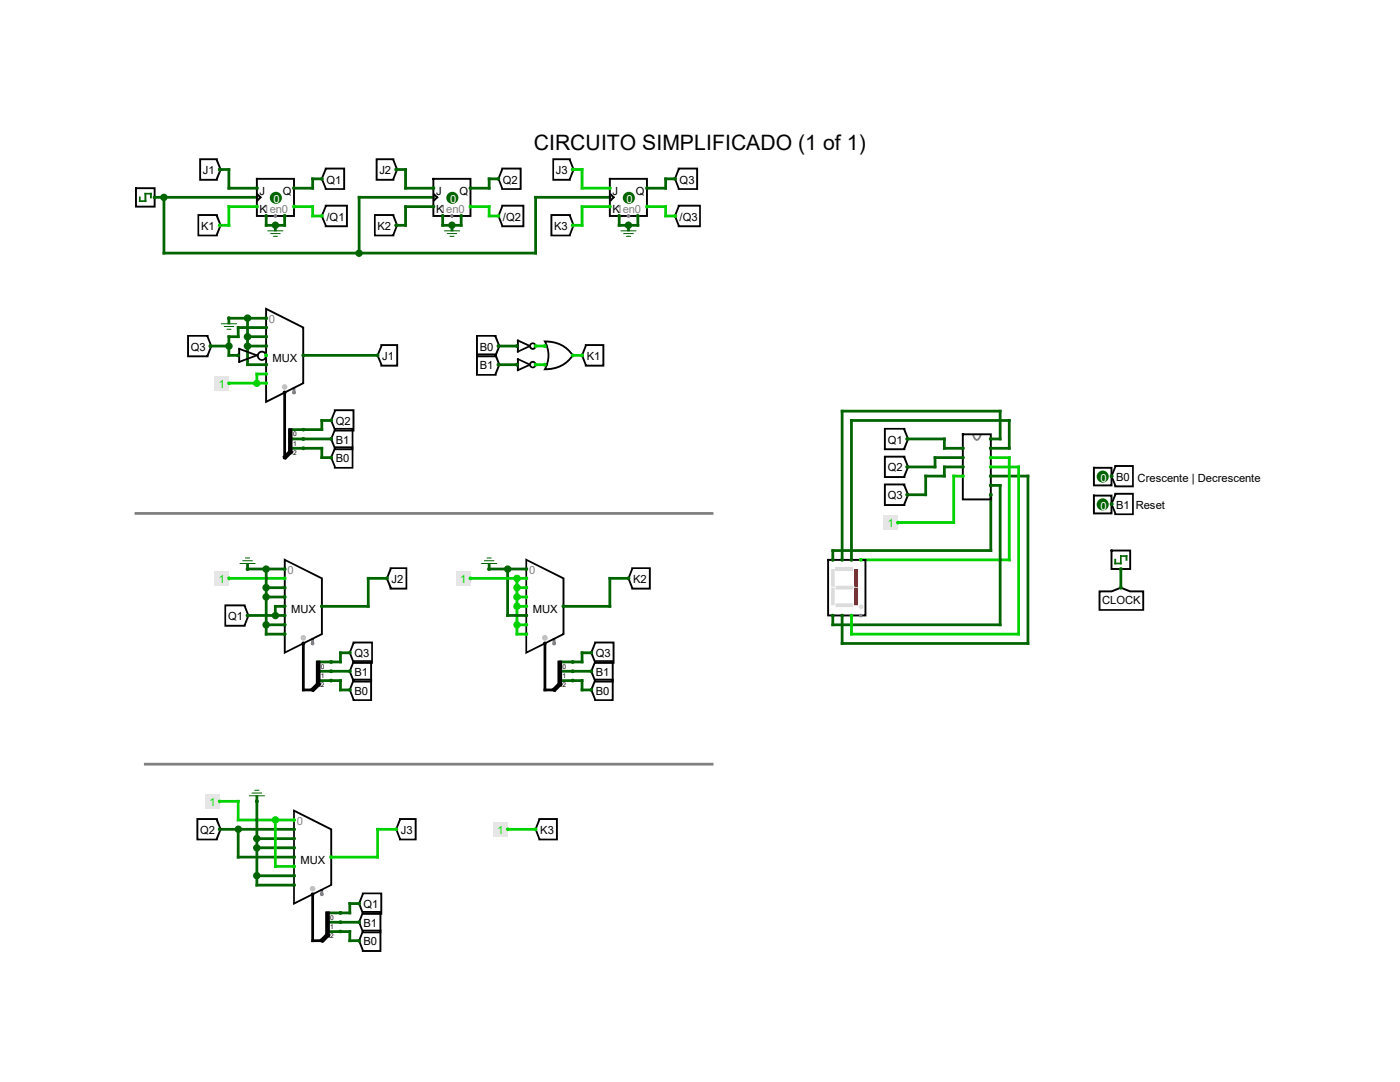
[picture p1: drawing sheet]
<svg xmlns="http://www.w3.org/2000/svg" width="279mm" height="216mm" viewBox="0 0 279 216" stroke-linecap="round" stroke-linejoin="round" font-family="sans-serif">
<g fill="none" stroke="#00d200" stroke-width=".55">
<path d="M114.3 33.8h1.9v3.7h5.5M51.3 41.2h-5.6v3.8h-1.8M58.7 41.2h3.7v1.9h1.8M93.9 41.2h3.7v1.9h1.9M121.7 41.2h-5.5v3.8h-1.9M129.1 41.2h3.7v1.9h1.9M45.7 76.5h7.4M53.1 74.6h-1.8v1.9M106.9 69h1.9M106.9 72.8h1.9M114.3 70.9h1.9M192.2 95h-1.9v9.3h-11.1"/>
<path d="M197.7 91.3h3.7v20.4h-29.6M197.7 93.2h5.6v33.3h-33.4v-3.7M45.7 115.4h11.1M93.9 115.4h11.1M103.2 115.4v11.1h1.8M103.2 119.1h1.8M103.2 117.3h1.8M103.2 124.7h1.8M103.2 121h1.8M43.9 159.9h3.6v3.7h11.2M54.9 163.6v9.3h3.8M79.1 165.5h-3.7v5.5h-9.3"/>
<path d="M101.3 165.5h5.6"/>
</g>
<g fill="none" stroke="#006400" stroke-width=".55">
<path d="M30.9 39.4h20.4M32.7 39.4v11.1h74.2v-11.1h14.8M43.9 33.8h1.8v3.7h5.6M64.2 35.7h-1.8v1.8h-3.7M79.1 33.8h1.8v3.7h5.6M86.5 39.4h-14.8v11.1M99.5 35.7h-1.9v1.8h-3.7M134.7 35.7h-1.9v1.8h-3.7M53.1 43.1v1.9h3.7v-1.9M86.5 41.2h-5.6v3.8h-1.8M88.3 43.1v1.9h3.7v-1.9M123.6 43.1v1.9h3.7v-1.9"/>
<path d="M42 69h3.7M45.7 63.5h7.4M49.4 63.5v9.3h3.7M49.4 69h3.7M49.4 67.2h3.7M53.1 65.4h-5.6v1.8h-1.8v3.7h1.8M60.5 70.9h14.9M99.5 69h3.7M99.5 72.8h3.7M60.5 89.5h3.7v1.8h1.9M60.5 87.6h5.6M66.1 83.9h-1.9v1.8h-3.7"/>
<path d="M181.1 87.6h7.4v1.9h3.7M192.2 93.2h-3.7v1.8h-3.8v3.7h-3.6M192.2 91.3h-5.6v1.9h-5.5M197.7 95h7.4v33.4h-37v-5.6M197.7 87.6h1.9v-5.6h-31.5v29.7M197.7 89.5h3.7v-5.6h-31.5v27.8M197.7 96.9h1.9v27.8h-33.4v-1.9M197.7 98.7v11.2h-31.5v1.8M49.4 113.5h7.4M53.1 117.3h3.7M53.1 113.5v13h3.7M53.1 119.1h3.7"/>
<path d="M77.2 115.4h-3.7v5.6h-9.3M97.6 113.5h7.4M101.3 113.5v9.3h3.7M125.4 115.4h-3.7v5.6h-9.3M223.7 113.5v3.8M49.4 122.8h7.4M53.1 124.7h3.7M56.8 121h-1.9v1.8M66.1 133.9h3.7M66.1 135.8h1.8v1.9h1.9M69.8 130.3h-1.9v1.8h-1.8M114.3 135.8h1.9v1.9h1.8"/>
<path d="M114.3 133.9h3.7M118 130.3h-1.8v1.8h-1.9M51.3 159.9v16.7h7.4M43.9 165.5h14.8M47.5 165.5v5.5h11.2M51.3 174.8h7.4M51.3 169.2h7.4M51.3 167.3h7.4M67.9 185.9h1.9v1.8h1.9M67.9 184h3.8M71.7 180.3h-1.9v1.9h-1.9"/>
</g>
<path d="M56.8 78.3v13M60.5 128.4v9.3h1.9M108.8 128.4v9.3h1.8M62.4 178.4v9.3h1.8" fill="none" stroke="#000" stroke-width=".55"/>
<path d="M27.1 102.4h115M29 152.5h113.1" fill="none" stroke="#808080" stroke-width=".55"/>
<g fill="#006400">
<circle cx="32.7" cy="39.4" r=".74"/>
<circle cx="55" cy="122.8" r=".74"/>
<circle cx="47.6" cy="165.5" r=".74"/>
<circle cx="101.3" cy="113.6" r=".74"/>
<circle cx="55" cy="44.9" r=".74"/>
<circle cx="125.4" cy="44.9" r=".74"/>
<circle cx="51.2" cy="167.3" r=".74"/>
<circle cx="51.2" cy="169.2" r=".74"/>
<circle cx="53.1" cy="113.6" r=".74"/>
</g>
<circle cx="51.2" cy="76.5" r=".74" fill="#00d200"/>
<g fill="#006400">
<circle cx="51.2" cy="174.7" r=".74"/>
<circle cx="53.1" cy="117.2" r=".74"/>
<circle cx="53.1" cy="119.1" r=".74"/>
<circle cx="45.7" cy="69.1" r=".74"/>
<circle cx="53.1" cy="124.7" r=".74"/>
</g>
<circle cx="55" cy="163.6" r=".74" fill="#00d200"/>
<g fill="#006400">
<circle cx="49.4" cy="63.5" r=".75"/>
<circle cx="49.4" cy="67.2" r=".75"/>
<circle cx="49.4" cy="69.1" r=".75"/>
</g>
<g fill="#00d200">
<circle cx="103.2" cy="115.4" r=".75"/>
<circle cx="103.2" cy="117.2" r=".75"/>
</g>
<g fill="#006400">
<circle cx="90.2" cy="44.9" r=".74"/>
<circle cx="71.7" cy="50.5" r=".74"/>
</g>
<g fill="#00d200">
<circle cx="103.2" cy="119.1" r=".75"/>
<circle cx="103.2" cy="121" r=".75"/>
<circle cx="103.2" cy="124.7" r=".75"/>
</g>
<path d="M135.4 41.1v.1h4.3v-.1h-.2v4h.2v-.1h-4.3v.1h.2v-.2l-.7-1.9-.2 .1 .2 .1 .7-1.9v-.2zM135.3 40.9v.3h.1h-.1l-.8 1.9 .8 1.9h.1h-.1v.3h4.6v-4.4z" fill="#000"/>
<circle cx="134.7" cy="43.1" r=".38" fill="#00d200"/>
<path d="M118.7 135.6v.2h3.6v-.2h-.2v4.1h.2v-.2h-3.6v.2h.2v-.3l-.7-1.8-.2 .1h.2l.7-1.8v-.3zM118.6 135.4v.4h.1l-.1-.1-.8 1.9 .8 2 .1-.1h-.1v.4h3.9v-4.5z" fill="#000"/>
<circle cx="118" cy="137.7" r=".37" fill="#006400"/>
<path d="M218.3 98.9h3.5v3.5h-3.5z" fill="none" stroke="#000" stroke-width=".38"/>
<g fill="#006400">
<circle cx="220.1" cy="100.7" r="1.2"/>
<circle cx="221.8" cy="100.6" r=".38"/>
</g>
<path d="M76.1 68.9v.1h3.1v-.1h-.1v4h.1v-.1h-3.1v.1h.2v-.2l-.8-1.9-.1 .1 .1 .1 .8-1.9v-.2zM75.9 68.7v.3h.2h-.2l-.8 1.9 .8 1.9h.2h-.2v.4h3.6v-4.5z" fill="#000"/>
<circle cx="75.4" cy="70.9" r=".38" fill="#006400"/>
<path d="M70.5 128.2v.2h3.8v-.2h-.2v4.1h.2v-.2h-3.8v.2h.2v-.2l-.7-1.9-.2 .1h.2l.7-1.9v-.2zM70.4 128v.4h.1l-.1-.1-.8 2 .8 1.9 .1-.1h-.1v.4h4v-4.5z" fill="#000"/>
<circle cx="69.8" cy="130.2" r=".37" fill="#006400"/>
<path d="M54.9 45v.9" fill="none" stroke="#006400" stroke-width=".55"/>
<path d="M53.5 46.1h2.9M54.1 46.6h1.8M54.6 47.2h.7" fill="none" stroke="#006400" stroke-width=".2"/>
<circle cx="55" cy="45" r=".37" fill="#006400"/>
<path d="M110.6 127.6v.8" fill="none" stroke="#2828ff" stroke-width=".55"/>
<circle cx="108.7" cy="127.3" r=".57" fill="#c0c0c0"/>
<path d="M105 111.7l-.1 .1 7.5 3.8v-.2h-.1v11.1h.1v-.1l-7.5 3.7 .3 .2v-18.6zM104.9 111.4v19.2l7.7-3.9v-11.4z" fill="#000"/>
<circle cx="105" cy="113.6" r=".37" fill="#006400"/>
<g fill="#00d200">
<circle cx="105" cy="115.4" r=".38"/>
<circle cx="105" cy="117.3" r=".38"/>
<circle cx="105" cy="119.1" r=".38"/>
<circle cx="105" cy="121" r=".37"/>
</g>
<circle cx="105" cy="122.8" r=".37" fill="#006400"/>
<g fill="#00d200">
<circle cx="105" cy="124.7" r=".38"/>
<circle cx="105" cy="126.5" r=".38"/>
</g>
<circle cx="108.7" cy="128.4" r=".37" fill="#000"/>
<circle cx="110.6" cy="128.4" r=".37" fill="#2828ff"/>
<circle cx="112.4" cy="121" r=".37" fill="#006400"/>
<path d="M86.5 35.7h7.4v7.4h-7.4z" fill="none" stroke="#000" stroke-width=".38"/>
<g fill="#006400">
<circle cx="90.3" cy="39.5" r="1.2"/>
<circle cx="92" cy="43.1" r=".37"/>
<circle cx="88.3" cy="43.1" r=".38"/>
</g>
<circle cx="90.2" cy="43.1" r=".37" fill="#2828ff"/>
<g fill="#006400">
<circle cx="86.5" cy="37.5" r=".37"/>
<circle cx="86.5" cy="41.2" r=".38"/>
</g>
<path d="M86.7 38.8l.5 .6-.5 .6" fill="none" stroke="#000" stroke-width=".38"/>
<circle cx="93.9" cy="37.5" r=".37" fill="#006400"/>
<circle cx="93.9" cy="41.2" r=".38" fill="#00d200"/>
<path d="M65.4 182.2h2.5M65.4 184h2.5M65.4 185.9h2.5" fill="none" stroke="#006400" stroke-width=".55"/>
<g fill="#000">
<path d="M64.9 181.9h.9v5.2h-.9zM64.1 187.2l1.3-1.2 .6 .6-1.6 1.6-.6-.7z"/>
<circle cx="64.2" cy="187.7" r=".36"/>
</g>
<g fill="#006400">
<circle cx="67.9" cy="182.2" r=".38"/>
<circle cx="68" cy="184" r=".37"/>
<circle cx="68" cy="185.9" r=".37"/>
</g>
<g fill="#000">
<path d="M103.2 71.5h.3v2.5h-.3zM103.1 73.8l2.8-1.3 .1 .4h-.2l-2.5 1.2zM103.3 71.4l2.7 1.3-.1 .3-2.8-1.2z"/>
<path d="M105.9 72.8a.4 .4 0 0 1 .8 0 .4 .4 0 0 1-.8 0zM105.6 72.8a.75 .75 0 0 0 1.5 0 .75 .75 0 0 0-1.5 0z"/>
</g>
<circle cx="106.9" cy="72.8" r=".38" fill="#00d200"/>
<circle cx="103.2" cy="72.8" r=".38" fill="#006400"/>
<path d="M65 33.7v.1h3.7v-.1h-.2v4h.2v-.2h-3.7v.2h.2v-.2l-.8-1.9-.2 .1h.2l.8-1.8v-.2zM64.8 33.4v.4h.2l-.2-.1-.7 1.9 .7 2 .2-.1h-.2v.4h4.1v-4.5z" fill="#000"/>
<circle cx="64.2" cy="35.7" r=".37" fill="#006400"/>
<path d="M64.2 177.7v.7" fill="none" stroke="#2828ff" stroke-width=".55"/>
<circle cx="62.4" cy="177.3" r=".56" fill="#c0c0c0"/>
<path d="M58.7 161.8l-.1 .1 7.4 3.8 .1-.2h-.2v11.1h.2l-.1-.2-7.4 3.7 .2 .2v-18.5zM58.5 161.5v19.1l7.8-3.9v-11.3z" fill="#000"/>
<circle cx="58.7" cy="163.6" r=".38" fill="#00d200"/>
<g fill="#006400">
<circle cx="58.7" cy="165.5" r=".37"/>
<circle cx="58.7" cy="167.3" r=".37"/>
<circle cx="58.7" cy="169.2" r=".37"/>
<circle cx="58.7" cy="171" r=".38"/>
</g>
<circle cx="58.7" cy="172.9" r=".38" fill="#00d200"/>
<g fill="#006400">
<circle cx="58.7" cy="174.7" r=".37"/>
<circle cx="58.7" cy="176.6" r=".37"/>
</g>
<circle cx="62.4" cy="178.5" r=".36" fill="#000"/>
<circle cx="64.2" cy="178.5" r=".36" fill="#2828ff"/>
<circle cx="66.1" cy="171" r=".38" fill="#00d200"/>
<path d="M40 31.8v.2h3.3v-.2h-.2v.2l.8 1.9 .1-.1-.1-.1-.8 1.9v.3h.2v-.2h-3.3v.2h.1v-4.1zM39.8 31.6v4.5h3.7v-.4h-.2h.2l.7-1.9-.7-1.9-.2 .1h.2v-.4z" fill="#000"/>
<circle cx="43.8" cy="33.8" r=".37" fill="#006400"/>
<path d="M110 42.9v.2h3.7v-.2h-.2v.2l.8 1.9h.2l-.2-.1-.8 1.9v.2h.2v-.2h-3.7v.2h.2v-4.1zM109.9 42.7v4.5h4v-.4h-.2l.2 .1 .8-1.9-.8-2-.2 .1h.2v-.4z" fill="#000"/>
<circle cx="114.3" cy="45" r=".38" fill="#00d200"/>
<path d="M118.7 131.9v.2h3.6v-.2h-.2v4.1h.2v-.2h-3.6v.2h.2v-.3l-.7-1.8h-.2l.2 .1 .7-1.8v-.3zM118.6 131.7v.4h.1l-.1-.1-.8 1.9 .8 2 .1-.1h-.1v.4h3.9v-4.5z" fill="#000"/>
<circle cx="118" cy="133.9" r=".37" fill="#006400"/>
<path d="M42.7 75h3v2.9h-3z" fill="#e6e6e6"/>
<circle cx="45.7" cy="76.5" r=".36" fill="#00d200"/>
<path d="M45.7 63.5v.9" fill="none" stroke="#006400" stroke-width=".55"/>
<path d="M44.2 64.6h3M44.8 65.2h1.8M45.3 65.7h.8" fill="none" stroke="#006400" stroke-width=".2"/>
<circle cx="45.7" cy="63.5" r=".37" fill="#006400"/>
<path d="M78 113.4v.1h3.1v-.1h-.2v4h.2v-.1h-3.1v.1h.1v-.2l-.7-1.8h-.2l.2 .1 .7-1.9v-.2zM77.8 113.2v.3h.2h-.2l-.8 1.9 .8 1.9h.2h-.2v.3h3.5v-4.4z" fill="#000"/>
<circle cx="77.2" cy="115.4" r=".38" fill="#006400"/>
<path d="M194 86.7l.3-.1 .2 .5a.47 .47 0 0 0 .5 .5 .47 .47 0 0 0 .4-.5l.2-.5 .3 .1a1.24 1.24 0 0 1-1.1 1.2l-.4-.2z" fill="#808080"/>
<path d="M192.2 86.7h5.5v13h-5.5z" fill="none" stroke="#000" stroke-width=".38"/>
<g fill="#006400">
<circle cx="192.2" cy="89.5" r=".37"/>
<circle cx="192.2" cy="91.3" r=".37"/>
<circle cx="192.2" cy="93.2" r=".36"/>
</g>
<circle cx="192.2" cy="95" r=".36" fill="#00d200"/>
<g fill="#006400">
<circle cx="197.7" cy="87.6" r=".38"/>
<circle cx="197.7" cy="89.5" r=".38"/>
</g>
<g fill="#00d200">
<circle cx="197.7" cy="91.3" r=".38"/>
<circle cx="197.8" cy="93.2" r=".37"/>
</g>
<g fill="#006400">
<circle cx="197.8" cy="95" r=".37"/>
<circle cx="197.7" cy="96.9" r=".38"/>
<circle cx="197.7" cy="98.7" r=".38"/>
</g>
<path d="M118.7 128.2v.2h3.8v-.2h-.2v4.1h.2v-.2h-3.8v.2h.2v-.3l-.7-1.8-.2 .1h.2l.7-1.9v-.2zM118.6 128v.4h.1l-.1-.1-.8 1.9 .8 2 .1-.1h-.1v.4h4v-4.5z" fill="#000"/>
<circle cx="118" cy="130.2" r=".36" fill="#006400"/>
<path d="M121.7 35.7h7.4v7.4h-7.4z" fill="none" stroke="#000" stroke-width=".38"/>
<g fill="#006400">
<circle cx="125.5" cy="39.5" r="1.2"/>
<circle cx="127.3" cy="43.1" r=".37"/>
<circle cx="123.6" cy="43.1" r=".38"/>
</g>
<circle cx="125.4" cy="43.1" r=".38" fill="#2828ff"/>
<g fill="#00d200">
<circle cx="121.7" cy="37.5" r=".37"/>
<circle cx="121.7" cy="41.2" r=".38"/>
</g>
<path d="M121.9 38.8l.6 .6-.6 .6" fill="none" stroke="#000" stroke-width=".38"/>
<circle cx="129.1" cy="37.5" r=".36" fill="#006400"/>
<circle cx="129.1" cy="41.2" r=".37" fill="#00d200"/>
<path d="M221.8 109.9h3.8v3.6h-3.8z" fill="none" stroke="#000" stroke-width=".38"/>
<g fill="#006400">
<path d="M222.4 111.5h.4v1.1h-.4z"/>
<path d="M222.4 112.3h1.5v.3h-1.5z"/>
<path d="M223.5 110.8h.4v1.8h-.4z"/>
<path d="M223.5 110.8h1.5v.3h-1.5z"/>
<path d="M224.6 110.8h.4v1.1h-.4z"/>
<circle cx="223.7" cy="113.6" r=".37"/>
</g>
<g fill="#000">
<path d="M47.5 69.4h.4v3h-.4zM47.5 72.1l3.9-1.4 .1 .3-3.7 1.4h-.2zM47.6 69.4l3.9 1.4-.1 .4-3.9-1.5z"/>
<path d="M51.6 71a.65 .65 0 0 1 1.3 0 .65 .65 0 0 1-1.3 0zM51.3 71a1.01 1.01 0 0 0 2 0 1.01 1.01 0 0 0-2 0z"/>
</g>
<circle cx="53.1" cy="70.9" r=".37" fill="#00d200"/>
<circle cx="47.5" cy="70.9" r=".38" fill="#006400"/>
<path d="M27.1 37.5h3.8v3.7h-3.8z" fill="none" stroke="#000" stroke-width=".38"/>
<g fill="#006400">
<path d="M27.7 39.2h.4v1.1h-.4z"/>
<path d="M27.7 40h1.5v.3h-1.5z"/>
<path d="M28.8 38.5h.4v1.8h-.4z"/>
<path d="M28.8 38.5h1.5v.3h-1.5z"/>
<path d="M29.9 38.5h.4v1.1h-.4z"/>
<circle cx="30.9" cy="39.4" r=".37"/>
</g>
<path d="M176.6 96.7v.2h3.9v-.2h-.2v.2l.8 1.9 .1-.1-.1-.1-.8 1.9v.3h.2v-.2h-3.9v.2h.2v-4.1zM176.4 96.5v4.5h4.3v-.4h-.2h.2l.7-1.9-.7-1.9-.2 .1h.2v-.4z" fill="#000"/>
<circle cx="181" cy="98.7" r=".37" fill="#006400"/>
<g fill="#000">
<path d="M103.2 67.8h.3v2.6h-.3zM103.1 70.1l2.8-1.3 .1 .3-.2 .1-2.5 1.2zM103.3 67.7l2.7 1.3-.1 .3-2.8-1.3z"/>
<path d="M105.9 69a.4 .4 0 0 1 .8 0 .4 .4 0 0 1-.8 0zM105.6 69.1a.75 .75 0 0 0 1.5 0 .75 .75 0 0 0-1.5 0z"/>
</g>
<circle cx="106.9" cy="69" r=".38" fill="#00d200"/>
<circle cx="103.2" cy="69" r=".38" fill="#006400"/>
<path d="M218.3 93.3h3.5v3.6h-3.5z" fill="none" stroke="#000" stroke-width=".38"/>
<g fill="#006400">
<circle cx="220.1" cy="95.1" r="1.2"/>
<circle cx="221.8" cy="95" r=".37"/>
</g>
<path d="M75.2 31.8v.2h3.3v-.2h-.2v.2l.8 1.9 .1-.1-.1-.1-.8 1.9v.3h.2v-.2h-3.3v.2h.2v-4.1zM75 31.6v4.5h3.7v-.4h-.2h.2l.8-1.9-.8-1.9-.2 .1h.2v-.4z" fill="#000"/>
<circle cx="79.1" cy="33.8" r=".38" fill="#006400"/>
<path d="M100.2 33.7v.1h3.7v-.1h-.2v4h.2v-.2h-3.7v.2h.2v-.2l-.7-1.9-.2 .1h.2l.7-1.8v-.2zM100 33.4v.4h.2l-.2-.1-.7 2 .7 1.9 .2-.1h-.2v.4h4.1v-4.5z" fill="#000"/>
<circle cx="99.5" cy="35.7" r=".37" fill="#006400"/>
<path d="M219.4 118v.2a6 6 0 0 0 4.4-.8l-.1-.1-.1 .1a6.2 6.2 0 0 0 4.5 .8v-.2h-.1v3.7h.1v-.2h-8.7v.2h.2v-3.7zM219.2 117.8v4.1h9.1v-4.1h-2.7v.2v-.2l-1.9-.7-1.9 .7v.2v-.2z" fill="#000"/>
<circle cx="223.7" cy="117.3" r=".38" fill="#006400"/>
<path d="M90.2 45v.9" fill="none" stroke="#006400" stroke-width=".55"/>
<path d="M88.7 46.1h3M89.3 46.6h1.8M89.8 47.2h.8" fill="none" stroke="#006400" stroke-width=".2"/>
<circle cx="90.2" cy="45" r=".37" fill="#006400"/>
<path d="M37.5 67v.2h3.9v-.2h-.2v.2l.8 1.9 .2-.1h-.2l-.8 1.9v.2h.2v-.2h-3.9v.2h.2v-4.1zM37.3 66.8v4.5h4.3v-.4h-.2l.2 .1 .8-2-.8-1.9-.2 .1h.2v-.4z" fill="#000"/>
<circle cx="42" cy="69" r=".38" fill="#006400"/>
<path d="M49.4 112.6v.9" fill="none" stroke="#006400" stroke-width=".55"/>
<path d="M47.9 112.4h3M48.5 111.9h1.8M49 111.3h.8" fill="none" stroke="#006400" stroke-width=".2"/>
<circle cx="49.4" cy="113.6" r=".37" fill="#006400"/>
<path d="M95.2 67v.2h3.7v-.2h-.2v.3l.8 1.8 .2-.1h-.2l-.8 1.8v.3h.2v-.2h-3.7v.2h.2v-4.1zM95 66.8v4.5h4.1v-.4h-.2l.2 .1 .8-2-.8-1.9-.2 .1h.2v-.4z" fill="#000"/>
<circle cx="99.5" cy="69" r=".37" fill="#006400"/>
<path d="M63.5 132.1h2.6M63.5 133.9h2.6M63.5 135.8h2.6" fill="none" stroke="#006400" stroke-width=".55"/>
<g fill="#000">
<path d="M63 131.8h1v5.2h-1zM61.9 137.5l1.6-1.6 .6 .6-1.5 1.6z"/>
<circle cx="62.4" cy="137.7" r=".37"/>
</g>
<g fill="#006400">
<circle cx="66.1" cy="132.1" r=".37"/>
<circle cx="66.1" cy="133.9" r=".38"/>
<circle cx="66.1" cy="135.8" r=".38"/>
</g>
<path d="M62.4 127.6v.8" fill="none" stroke="#2828ff" stroke-width=".55"/>
<circle cx="60.5" cy="127.3" r=".56" fill="#c0c0c0"/>
<path d="M56.8 111.7l-.1 .1 7.4 3.8 .1-.2h-.1v11.1h.1l-.1-.1-7.4 3.7 .1 .2h.2v-18.6zM56.6 111.4v19.2l7.8-3.9v-11.4z" fill="#000"/>
<circle cx="56.8" cy="113.6" r=".37" fill="#006400"/>
<circle cx="56.8" cy="115.4" r=".38" fill="#00d200"/>
<g fill="#006400">
<circle cx="56.8" cy="117.3" r=".38"/>
<circle cx="56.8" cy="119.1" r=".38"/>
<circle cx="56.8" cy="121" r=".37"/>
<circle cx="56.8" cy="122.8" r=".37"/>
<circle cx="56.8" cy="124.7" r=".38"/>
<circle cx="56.8" cy="126.5" r=".38"/>
</g>
<circle cx="60.5" cy="128.4" r=".38" fill="#000"/>
<circle cx="62.4" cy="128.4" r=".37" fill="#2828ff"/>
<circle cx="64.2" cy="121" r=".36" fill="#006400"/>
<path d="M97.6 112.6v.9" fill="none" stroke="#006400" stroke-width=".55"/>
<path d="M96.1 112.4h3M96.7 111.9h1.9M97.2 111.3h.8" fill="none" stroke="#006400" stroke-width=".2"/>
<circle cx="97.6" cy="113.6" r=".37" fill="#006400"/>
<path d="M100.2 41.1v.1h4.3v-.1h-.2v4h.2v-.1h-4.3v.1h.2v-.2l-.7-1.9-.2 .1 .2 .1 .7-1.9v-.2zM100 40.9v.3h.2h-.2l-.7 1.9 .7 1.9h.2h-.2v.3h4.6v-4.4z" fill="#000"/>
<circle cx="99.5" cy="43.1" r=".37" fill="#00d200"/>
<path d="M111.7 132.1h2.6M111.7 133.9h2.6M111.7 135.8h2.6" fill="none" stroke="#006400" stroke-width=".55"/>
<g fill="#000">
<path d="M111.3 131.8h.9v5.2h-.9zM110.1 137.5l1.6-1.6 .7 .6-1.6 1.6z"/>
<circle cx="110.6" cy="137.7" r=".37"/>
</g>
<g fill="#006400">
<circle cx="114.3" cy="132.1" r=".37"/>
<circle cx="114.3" cy="133.9" r=".38"/>
<circle cx="114.3" cy="135.8" r=".38"/>
</g>
<path d="M51.3 159v.9" fill="none" stroke="#006400" stroke-width=".55"/>
<path d="M49.8 158.8h2.9M50.3 158.2h1.9M50.9 157.7h.7" fill="none" stroke="#006400" stroke-width=".2"/>
<circle cx="51.3" cy="159.9" r=".37" fill="#006400"/>
<path d="M40.9 158.4h3v3h-3z" fill="#e6e6e6"/>
<circle cx="43.8" cy="159.9" r=".36" fill="#00d200"/>
<path d="M74.8 42.9v.2h3.7v-.2h-.2v.2l.8 1.9h.1l-.1-.1-.8 1.9v.2h.2v-.2h-3.7v.2h.2v-4.1zM74.6 42.7v4.5h4.1v-.4h-.2l.2 .1 .8-1.9-.8-2-.2 .1h.2v-.4z" fill="#000"/>
<circle cx="79.1" cy="45" r=".38" fill="#006400"/>
<path d="M90.9 113.9h3v3h-3z" fill="#e6e6e6"/>
<circle cx="93.9" cy="115.4" r=".38" fill="#00d200"/>
<path d="M57.9 85.7h2.6M57.9 87.6h2.6M57.9 89.5h2.6" fill="none" stroke="#006400" stroke-width=".55"/>
<g fill="#000">
<path d="M57.5 85.5h.9v5.1h-.9zM56.3 91.1l1.6-1.6 .7 .7-1.6 1.6z"/>
<circle cx="56.8" cy="91.3" r=".38"/>
</g>
<g fill="#006400">
<circle cx="60.5" cy="85.7" r=".37"/>
<circle cx="60.5" cy="87.6" r=".38"/>
<circle cx="60.5" cy="89.5" r=".38"/>
</g>
<path d="M110.4 31.8v.2h3.3v-.2h-.2v.2l.8 1.9 .2-.1-.2-.1-.8 1.9v.3h.2v-.2h-3.3v.2h.2v-4.1zM110.2 31.6v4.5h3.7v-.4h-.2h.2l.8-1.9-.8-1.9-.2 .1h.2v-.4z" fill="#000"/>
<circle cx="114.3" cy="33.8" r=".38" fill="#00d200"/>
<path d="M45 120.8v.2h3.9v-.2h-.3v.2l.8 1.9 .2-.1h-.2l-.8 1.8v.3h.3v-.2h-3.9v.2h.1v-4.1zM44.8 120.6v4.5h4.2v-.4h-.1l.1 .1 .8-2-.8-1.9-.1 .1h.1v-.4z" fill="#000"/>
<circle cx="49.4" cy="122.8" r=".37" fill="#006400"/>
<path d="M98.3 164h3v3h-3z" fill="#e6e6e6"/>
<circle cx="101.3" cy="165.5" r=".36" fill="#00d200"/>
<path d="M58.7 77.6v.7" fill="none" stroke="#2828ff" stroke-width=".55"/>
<circle cx="56.8" cy="77.2" r=".55" fill="#c0c0c0"/>
<path d="M53.1 61.6l-.1 .2 7.5 3.7v-.1h-.2v11.1h.2v-.2l-7.5 3.7 .3 .2v-18.6zM52.9 61.3v19.2l7.8-3.9v-11.4z" fill="#000"/>
<g fill="#006400">
<circle cx="53.1" cy="63.5" r=".37"/>
<circle cx="53.1" cy="65.3" r=".36"/>
<circle cx="53.1" cy="67.2" r=".36"/>
<circle cx="53.1" cy="69" r=".37"/>
</g>
<circle cx="53.1" cy="70.9" r=".37" fill="#00d200"/>
<circle cx="53.1" cy="72.8" r=".37" fill="#006400"/>
<g fill="#00d200">
<circle cx="53.1" cy="74.6" r=".36"/>
<circle cx="53.1" cy="76.5" r=".36"/>
</g>
<circle cx="56.8" cy="78.3" r=".38" fill="#000"/>
<circle cx="58.7" cy="78.3" r=".38" fill="#2828ff"/>
<circle cx="60.5" cy="70.9" r=".38" fill="#006400"/>
<path d="M176.6 85.6v.1h3.9v-.1h-.2v.2l.8 1.9 .1-.1-.1-.1-.8 1.9v.2h.2v-.1h-3.9v.1h.2v-4zM176.4 85.4v4.4h4.3v-.3h-.2h.2l.7-1.9-.7-1.9h-.2h.2v-.3z" fill="#000"/>
<circle cx="181" cy="87.6" r=".37" fill="#006400"/>
<path d="M72.4 182v.2h3.5v-.2h-.2v4.1h.2v-.2h-3.5v.2h.2v-.3l-.8-1.9-.1 .1 .1 .1 .8-1.9v-.2zM72.2 181.8v.4h.2l-.2-.1-.7 1.9 .7 1.9h.2h-.2v.3h3.9v-4.4z" fill="#000"/>
<circle cx="71.7" cy="184" r=".36" fill="#006400"/>
<path d="M176.6 91.1v.2h3.9v-.2h-.2v.3l.8 1.8h.1l-.1-.1-.8 1.9v.2h.2v-.2h-3.9v.2h.2v-4.1zM176.4 90.9v4.5h4.3v-.4h-.2l.2 .1 .7-1.9-.7-2-.2 .1h.2v-.4z" fill="#000"/>
<circle cx="181" cy="93.2" r=".36" fill="#006400"/>
<path d="M165.3 111.7h7.4v11.1h-7.4z" fill="none" stroke="#000" stroke-width=".38"/>
<path d="M166.8 113.2h3.5v.7h-3.5z" fill="#dcdcdc"/>
<path d="M170.5 113.5h.7v3.6h-.7zM170.5 117.3h.7v3.5h-.7z" fill-rule="evenodd" fill="#f00000"/>
<path d="M166.8 120.4h3.5v.8h-3.5zM165.9 117.3h.7v3.5h-.7zM165.9 113.5h.7v3.6h-.7zM166.8 116.9h3.5v.7h-3.5z" fill-rule="evenodd" fill="#dcdcdc"/>
<circle cx="171.9" cy="121.1" r=".46" fill="#dcdcdc"/>
<circle cx="169.9" cy="111.7" r=".37" fill="#006400"/>
<g fill="#00d200">
<circle cx="171.8" cy="111.7" r=".36"/>
<circle cx="169.9" cy="122.8" r=".37"/>
</g>
<g fill="#006400">
<circle cx="168.1" cy="122.8" r=".37"/>
<circle cx="166.2" cy="122.8" r=".37"/>
<circle cx="168.1" cy="111.7" r=".37"/>
<circle cx="166.2" cy="111.7" r=".37"/>
</g>
<circle cx="171.8" cy="122.8" r=".36" fill="#2828ff"/>
<path d="M72.4 178.3v.1h3.7v-.1h-.2v4h.2v-.1h-3.7v.1h.2v-.2l-.8-1.9-.1 .1 .1 .1 .8-1.9v-.2zM72.2 178.1v.3h.2h-.2l-.7 1.9 .7 1.9h.2h-.2v.3h4.1v-4.4z" fill="#000"/>
<circle cx="71.6" cy="180.3" r=".37" fill="#006400"/>
<path d="M95.2 70.7v.2h3.7v-.2h-.2v.3l.8 1.8h.2l-.2-.1-.8 1.8v.3h.2v-.2h-3.7v.2h.2v-4.1zM95 70.5v4.5h4.1v-.4h-.2l.2 .1 .8-1.9-.8-2-.2 .1h.2v-.4z" fill="#000"/>
<circle cx="99.5" cy="72.8" r=".37" fill="#006400"/>
<path d="M107.6 163.4v.2h3.6v-.2h-.2v4.1h.2v-.2h-3.6v.2h.2v-.2l-.7-1.9-.2 .1h.2l.7-1.8v-.3zM107.4 163.2v.4h.2l-.2-.1-.7 2 .7 1.9 .2-.1h-.2v.4h3.9v-4.5z" fill="#000"/>
<circle cx="106.9" cy="165.5" r=".37" fill="#00d200"/>
<path d="M176.2 102.8h3v2.9h-3z" fill="#e6e6e6"/>
<circle cx="179.2" cy="104.3" r=".37" fill="#00d200"/>
<path d="M222.6 98.6v.1h3.5v-.1h-.2v4h.2v-.2h-3.5v.2h.2v-.2l-.8-1.9-.2 .1h.2l.8-1.8v-.2zM222.4 98.3v.4h.2l-.2-.1-.7 1.9 .7 2 .2-.1h-.2v.4h3.9v-4.5z" fill="#000"/>
<circle cx="221.8" cy="100.6" r=".38" fill="#006400"/>
<path d="M222.6 93v.2h3.5v-.2h-.2v4.1h.2v-.2h-3.5v.2h.2v-.3l-.8-1.8h-.2l.2 .1 .8-1.9v-.2zM222.4 92.8v.4h.2l-.2-.1-.7 1.9 .7 1.9h.2h-.2v.3h3.9v-4.4z" fill="#000"/>
<circle cx="221.8" cy="95" r=".37" fill="#006400"/>
<path d="M70.5 135.6v.2h3.6v-.2h-.2v4.1h.2v-.2h-3.6v.2h.2v-.2l-.7-1.9-.2 .1h.2l.7-1.9v-.2zM70.4 135.4v.4h.1l-.1-.1-.8 2 .8 1.9 .1-.1h-.1v.4h3.9v-4.5z" fill="#000"/>
<circle cx="69.8" cy="137.7" r=".38" fill="#006400"/>
<path d="M72.4 185.7v.2h3.5v-.2h-.2v4h.2v-.1h-3.5v.1h.2v-.2l-.8-1.8h-.1l.1 .1 .8-1.9v-.2zM72.2 185.5v.4h.2l-.2-.1-.7 1.9 .7 2 .2-.1h-.2v.3h3.9v-4.4z" fill="#000"/>
<circle cx="71.7" cy="187.7" r=".36" fill="#006400"/>
<path d="M39.6 42.9v.2h3.7v-.2h-.2v.3l.8 1.8h.1l-.1-.1-.8 1.8v.3h.2v-.2h-3.7v.2h.2v-4.1zM39.4 42.7v4.5h4.1v-.4h-.2l.2 .1 .7-1.9-.7-2-.2 .1h.2v-.4z" fill="#000"/>
<circle cx="43.8" cy="45" r=".37" fill="#00d200"/>
<path d="M39.4 163.4v.2h3.9v-.2h-.2v.3l.8 1.8h.1l-.1-.1-.8 1.9v.2h.2v-.2h-3.9v.2h.2v-4.1zM39.2 163.2v4.5h4.3v-.4h-.2l.2 .1 .7-1.9-.7-2-.2 .1h.2v-.4z" fill="#000"/>
<circle cx="43.8" cy="165.5" r=".36" fill="#006400"/>
<path d="M126.2 113.4v.1h3.5v-.1h-.2v4h.2v-.1h-3.5v.1h.2v-.2l-.8-1.8h-.2l.2 .1 .8-1.9v-.2zM126 113.2v.3h.2h-.2l-.8 1.9 .8 1.9h.2h-.2v.3h3.9v-4.4z" fill="#000"/>
<circle cx="125.4" cy="115.4" r=".38" fill="#006400"/>
<path d="M42.7 113.9h3v3h-3z" fill="#e6e6e6"/>
<circle cx="45.7" cy="115.4" r=".37" fill="#00d200"/>
<path d="M70.5 131.9v.2h3.6v-.2h-.2v4.1h.2v-.2h-3.6v.2h.2v-.2l-.7-1.9h-.2l.2 .1 .7-1.9v-.2zM70.4 131.7v.4h.1l-.1-.1-.8 1.9 .8 2 .1-.1h-.1v.4h3.9v-4.5z" fill="#000"/>
<circle cx="69.8" cy="133.9" r=".38" fill="#006400"/>
<path d="M66.8 85.6v.1h3.6v-.1h-.2v4h.2v-.1h-3.6v.1h.2v-.2l-.7-1.9-.2 .1 .2 .1 .7-1.9v-.2zM66.6 85.4v.3h.2h-.1l-.8 1.9 .8 1.9h.1h-.2v.3h3.9v-4.4z" fill="#000"/>
<circle cx="66.1" cy="87.6" r=".38" fill="#006400"/>
<path d="M116.9 68.9v.1h3.5v-.1h-.2v4h.2v-.1h-3.5v.1h.2v-.2l-.8-1.9-.1 .1 .1 .1 .8-1.9v-.2zM116.7 68.7v.3h.2h-.2l-.7 1.9 .7 1.9h.2h-.2v.4h3.9v-4.5z" fill="#000"/>
<circle cx="116.2" cy="70.9" r=".38" fill="#00d200"/>
<path d="M51.3 35.7h7.4v7.4h-7.4z" fill="none" stroke="#000" stroke-width=".38"/>
<g fill="#006400">
<circle cx="55.1" cy="39.5" r="1.2"/>
<circle cx="56.8" cy="43.1" r=".38"/>
<circle cx="53.1" cy="43.1" r=".37"/>
</g>
<circle cx="55" cy="43.1" r=".37" fill="#2828ff"/>
<circle cx="51.3" cy="37.5" r=".37" fill="#006400"/>
<circle cx="51.3" cy="41.2" r=".38" fill="#00d200"/>
<path d="M51.4 38.8l.6 .6-.6 .6" fill="none" stroke="#000" stroke-width=".38"/>
<circle cx="58.7" cy="37.5" r=".37" fill="#006400"/>
<circle cx="58.7" cy="41.2" r=".38" fill="#00d200"/>
<path d="M135.4 33.7v.1h3.7v-.1h-.2v4h.2v-.2h-3.7v.2h.2v-.2l-.7-1.9-.2 .1h.2l.7-1.8v-.2zM135.3 33.4v.4h.1l-.1-.1-.8 2 .8 1.9 .1-.1h-.1v.4h4v-4.5z" fill="#000"/>
<circle cx="134.7" cy="35.7" r=".38" fill="#006400"/>
<path d="M66.8 81.8v.2h3.7v-.2h-.1v4.1h.1v-.2h-3.7v.2h.2v-.2l-.7-1.9-.2 .1h.2l.7-1.8v-.3zM66.6 81.7v.3h.2h-.1l-.8 1.9 .8 1.9 .1-.1h-.2v.4h4.1v-4.4z" fill="#000"/>
<circle cx="66.1" cy="83.9" r=".37" fill="#006400"/>
<path d="M65 41.1v.1h4.3v-.1h-.3v4h.3v-.1h-4.3v.1h.2v-.2l-.8-1.9-.2 .1 .2 .1 .8-1.9v-.2zM64.8 40.9v.3h.2h-.2l-.7 1.8 .7 2h.2h-.2v.3h4.6v-4.4z" fill="#000"/>
<circle cx="64.2" cy="43.1" r=".37" fill="#00d200"/>
<path d="M79.8 163.4v.2h3.2v-.2h-.2v4.1h.2v-.2h-3.2v.2h.2v-.2l-.8-1.9-.1 .1h.1l.8-1.8v-.3zM79.6 163.2v.4h.2l-.2-.1-.7 2 .7 1.9 .2-.1h-.2v.4h3.5v-4.5z" fill="#000"/>
<circle cx="79.1" cy="165.5" r=".37" fill="#00d200"/>
<path d="M66.8 89.3v.2h3.6v-.2h-.2v4h.2v-.1h-3.6v.1h.2v-.2l-.7-1.9-.2 .1 .2 .1 .7-1.9v-.2zM66.6 89.1v.4h.2l-.1-.1-.8 1.9 .8 1.9h.1h-.2v.3h3.9v-4.4z" fill="#000"/>
<circle cx="66.1" cy="91.3" r=".38" fill="#006400"/>
<path d="M108.8 69h.3M108.8 72.8h.3" fill="none" stroke="#00d200" stroke-width=".55"/>
<path d="M108.4 67.9a5.5 5.5 0 0 1 0 6 6.2 6.2 0 0 0 6.1-3.1 6.5 6.5 0 0 0-6.1-2.9zM108.8 68.1v.2a6 6 0 0 1 5.3 2.7l.2-.1-.2-.1a6.1 6.1 0 0 1-5.3 2.7l.1 .3a5.8 5.8 0 0 0 0-5.8z" fill="#000"/>
<g fill="#00d200">
<circle cx="114.3" cy="70.9" r=".38"/>
<circle cx="108.7" cy="69" r=".37"/>
<circle cx="108.7" cy="72.8" r=".37"/>
</g>
<path d="M125.4 45v.9" fill="none" stroke="#006400" stroke-width=".55"/>
<path d="M124 46.1h2.9M124.5 46.6h1.9M125.1 47.2h.7" fill="none" stroke="#006400" stroke-width=".2"/>
<circle cx="125.4" cy="45" r=".38" fill="#006400"/>
<text font-size="4.2" x="106.6" y="30">CIRCUITO SIMPLIFICADO (1 of 1)</text>
<g font-size="2.2">
<text x="40.5" y="34.8">J1</text>
<text x="75.7" y="34.8">J2</text>
<text x="111" y="34.8">J3</text>
<text x="51.8" y="38.8">J</text>
<text x="56.4" y="38.8">Q</text>
<text x="65.1" y="36.6">Q1</text>
<text x="87" y="38.8">J</text>
<text x="91.7" y="38.8">Q</text>
<text x="100.4" y="36.6">Q2</text>
<text x="122.3" y="38.8">J</text>
<text x="126.9" y="38.8">Q</text>
<text x="135.6" y="36.6">Q3</text>
<text x="40.1" y="45.9">K1</text>
<text x="51.8" y="42.5">K1en0</text>
<text x="65.1" y="44">/Q1</text>
<text x="75.4" y="45.9">K2</text>
<text x="87" y="42.5">K1en0</text>
<text x="100.4" y="44">/Q2</text>
<text x="110.6" y="45.9">K3</text>
<text x="122.3" y="42.5">K1en0</text>
<text x="135.6" y="44">/Q3</text>
<text x="38.1" y="70">Q3</text>
<text x="76.3" y="71.8">J1</text>
<text x="95.8" y="70">B0</text>
<text x="117.1" y="71.8">K1</text>
<text x="54.4" y="72.2">MUX</text>
<text x="95.8" y="73.7">B1</text>
<text x="67" y="88.5">B1</text>
<text x="67" y="84.8">Q2</text>
<text x="177.2" y="88.5">Q1</text>
<text x="67" y="92.2">B0</text>
<text x="177.2" y="94.1">Q2</text>
<text x="222.8" y="95.9">B0</text>
<text x="177.2" y="99.7">Q3</text>
<text x="222.8" y="101.5">B1</text>
<text x="226.7" y="101.5">Reset</text>
<text x="227" y="96.1">Crescente | Decrescente</text>
<text x="78.1" y="116.3">J2</text>
<text x="126.4" y="116.3">K2</text>
<text x="45.5" y="123.7">Q1</text>
<text x="58.1" y="122.3">MUX</text>
<text x="106.3" y="122.3">MUX</text>
<text x="220" y="120.6">CLOCK</text>
<text x="70.7" y="131.1">Q3</text>
<text x="118.9" y="131.1">Q3</text>
<text x="70.7" y="134.9">B1</text>
<text x="118.9" y="134.9">B1</text>
<text x="70.7" y="138.6">B0</text>
<text x="118.9" y="138.6">B0</text>
<text x="40" y="166.4">Q2</text>
<text x="80" y="166.4">J3</text>
<text x="107.8" y="166.4">K3</text>
<text x="60" y="172.3">MUX</text>
<text x="72.6" y="185">B1</text>
<text x="72.6" y="181.2">Q1</text>
<text x="72.6" y="188.6">B0</text>
</g>
<g font-size="2.2" fill="#fff">
<text x="54.6" y="40.5">0</text>
<text x="89.8" y="40.5">0</text>
<text x="125.1" y="40.5">0</text>
<text x="219.6" y="101.7">0</text>
<text x="219.6" y="96.1">0</text>
</g>
<g font-size="2.2" fill="#808080">
<text x="53.7" y="64.4">0</text>
<text x="57.4" y="114.5">0</text>
<text x="105.6" y="114.5">0</text>
<text x="59.2" y="164.6">0</text>
</g>
<g font-size="2.2" fill="#00d200">
<text x="43.6" y="77.4">1</text>
<text x="177.2" y="105.2">1</text>
<text x="43.6" y="116.3">1</text>
<text x="91.9" y="116.3">1</text>
<text x="41.8" y="160.8">1</text>
<text x="99.3" y="166.4">1</text>
</g>
<g font-size="1.3">
<text x="58.5" y="87">0</text>
<text x="58.5" y="88.9">1</text>
<text x="58.5" y="90.8">2</text>
<text x="64.1" y="133.4">0</text>
<text x="64.1" y="135.3">1</text>
<text x="64.1" y="137.1">2</text>
<text x="112.3" y="133.4">0</text>
<text x="112.3" y="135.3">1</text>
<text x="112.3" y="137.1">2</text>
<text x="65.9" y="183.5">0</text>
<text x="65.9" y="185.3">1</text>
<text x="65.9" y="187.2">2</text>
</g>
</svg>
